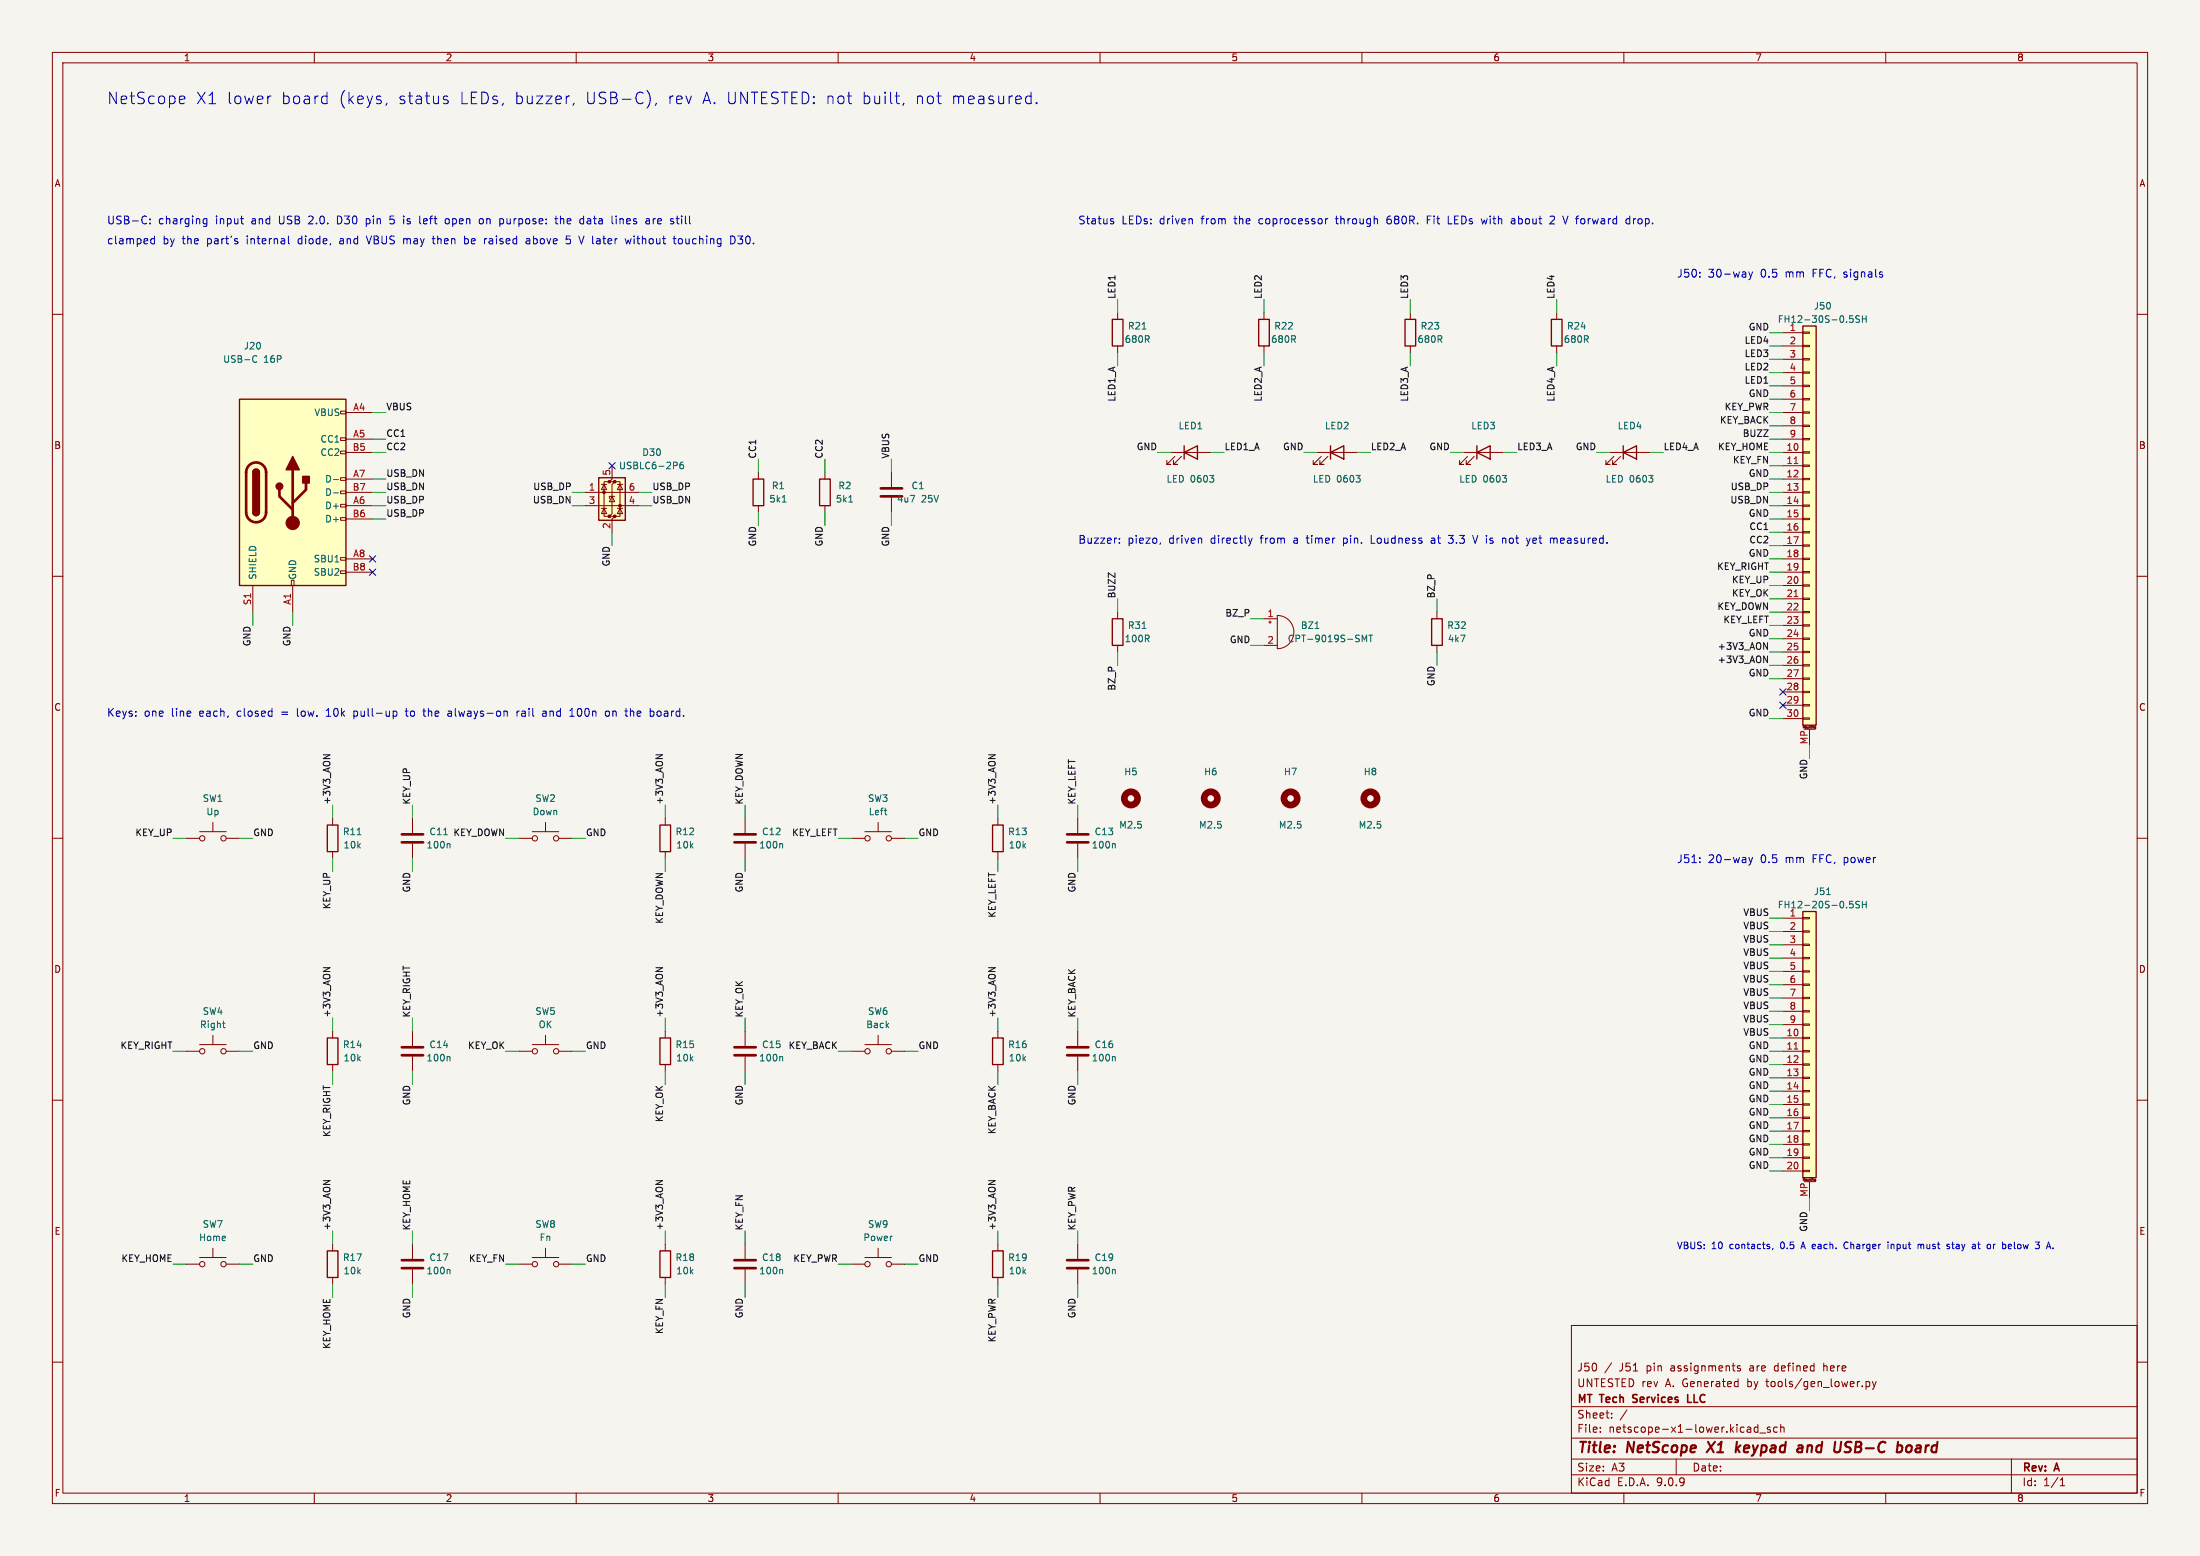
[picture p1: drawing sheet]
<svg xmlns="http://www.w3.org/2000/svg" width="420mm" height="297mm" viewBox="0 0 420 297" stroke-linecap="round" stroke-linejoin="round" font-family="sans-serif">
<path d="M0 0h420v297h-420z" fill="#f5f4ef" stroke="#f5f4ef" stroke-width=".19"/>
<g fill="none" stroke="#840000" stroke-width=".19">
<path d="M10 10h400v277h-400zM12 12h396v273h-396zM60 10v2M110 10v2M160 10v2M210 10v2M260 10v2M310 10v2M360 10v2M10 60h2M408 60h2M10 110h2"/>
<path d="M241.3 118.1h2.5M242.2 118.7h.5M242.4 118.5v.5M243.8 117.5a3.2 3.2 0 0 1 3.2 3.2 3.2 3.2 0 0 1-3.2 3.1zM408 110h2M241.3 123.2h2.5M10 160h2M205.7 156.2v2.8M408 160h2M205.7 161v2.8M10 210h2M408 210h2"/>
<path d="M104.1 238.3v1.7M99.1 241.3h2.5M101.6 240h5.1M106.7 241.3h2.5M300 253h108v32h-108zM10 260h2M300 278.5h108M300 274.5h108M300 268.5h108M305.5 273.2v.2M305.5 272.5v.1M307.7 270.5v.2"/>
<path d="M307.7 269.8v.1M307.7 260.1l-1.3 1.9M310.6 269.1l-1.3 1.9M320 278.5v3M331.7 263.7l.1 .1M331.8 263.2v1.5M331.8 264.6l-.1 .1M332.2 260.8l-.3-.1-.2 .2v.2l.5 .2v.3h-.5M335.6 271.9v1.5M335.6 272.5l-.4-.1-.3 .3 .1 .6h.6M335.9 273.5h1.2M337.9 272.5l-.3-.1-.2 .2v.2l.5 .2v.3h-.5"/>
<path d="M339.3 272.5l-.4-.1-.3 .3 .1 .6h.6M339.9 272.5l.3-.1 .3 .1 .1 .9M339.9 271.9v1.5M348.2 260.2v1.5M348.2 260.8h.1M356.2 263.8l.5-.1 .2 .3-.1 .6h-.6M356.2 263.7v1.5M357.4 263.7l.4 1M357.8 264.7l-.4 .5M358.2 263.7l-.4 1M384 278.5v6.5M408 260h2"/>
<path d="M60 285v2M110 285v2M160 285v2M210 285v2M260 285v2M300 281.5h108M310 285v2M360 285v2M393.3 283.6h.9M393.3 282.5l.4-.4v1.5"/>
<circle cx="102.1" cy="241.3" r=".51"/>
<circle cx="106.2" cy="241.3" r=".51"/>
</g>
<path d="M327.4 275.2l-1.6 2M331.6 275.2l-.3 2M331.6 276.4l.5 .8M332.3 275.9l-.9 .7M343.5 275.9l.6 .1-.1 1.2M344 277.1l-.2 .1M344.1 276.3l-.7 .1M352.1 277.1l.8 .1M352.7 275.2l-.2 .1a.46 .46 0 0 0-.2 .5 .46 .46 0 0 0 .3 .4l.4 .1M364 276.1a.52 .52 0 0 1 .6-.2 .52 .52 0 0 1 .4 .4l-.1 .5a.55 .55 0 0 1-.5 .4 .55 .55 0 0 1-.5-.4z" fill="none" stroke="#840000" stroke-width=".4"/>
<path d="M311.7 267.6l.2 .1M311.8 266.3v.5M322.2 266.2v1.5h.7" fill="none" stroke="#840000" stroke-width=".3"/>
<path d="M251.1 120h.7M260 122.5v-1.3l.5 .9 .4-.9v1.3M261.3 121.2h.7M261.7 121.2v1.3M212.7 161l.2 .2v.7" fill="none" stroke="#006464" stroke-width=".19"/>
<path d="M203.7 159.3h4.1M203.7 160.8h4.1" fill="none" stroke="#840000" stroke-width=".51"/>
<path d="M114.3 91.2h5.1v8.1h-5.1z" fill="#ffffc2"/>
<g fill="#840000" stroke="#840000" stroke-width=".19">
<circle cx="115.3" cy="94" r=".25"/>
<circle cx="116.3" cy="91.9" r=".25"/>
<circle cx="116.3" cy="98.6" r=".25"/>
<circle cx="117.3" cy="91.9" r=".25"/>
<circle cx="117.3" cy="98.6" r=".25"/>
<circle cx="118.4" cy="96.5" r=".25"/>
</g>
<g fill="none" stroke="#840000" stroke-width=".19">
<path d="M111.8 94h10.1M111.8 96.5h10.1M114.8 97h1M114.8 92.5h1M115.3 92.5l.5 1h-1zM115.3 97l.5 1h-1zM116.3 91.9h-1v6.7h1M116.8 88.9v2.5l-.5 .5h1l-.5 .6v5.5l-.5 .6h1l-.5 .5v2.5M116.8 94.7l.5 1.1h-1zM117.3 94.7h-1v.4M117.3 91.9h1.1v6.7h-1.1M117.9 97h1"/>
<path d="M117.9 92.5h1M118.4 92.5l.5 1h-1zM118.4 97l.5 1h-1z"/>
</g>
<path d="M114.3 91.2h5.1v8.1h-5.1z" fill="none" stroke="#840000" stroke-width=".25"/>
<path d="M129.2 88.3l.1 .2-.1 .3M130.4 88.2l-.4 .1a.86 .86 0 0 0 0 1.2l.4-.1 .1-.5-.2-.2-.4 .1-.1 .1" fill="none" stroke="#006464" stroke-width=".19"/>
<path d="M344.2 62.2h2.5v76.2h-2.5z" fill="#ffffc2"/>
<g fill="none" stroke="#840000" stroke-width=".25">
<path d="M212.3 61h2.1v5h-2.1zM240.3 61h2v5h-2zM268.2 61h2.1v5h-2.1zM296.2 61h2v5h-2zM344.2 62.2h2.5v76.2h-2.5zM143.8 91.4h2v5.1h-2zM156.5 91.4h2v5.1h-2zM226.1 86.4l2.5-1.3v2.5zM226.1 85.1v2.5M254 86.4l2.5-1.3v2.5zM254 85.1v2.5M281.9 86.4l2.6-1.3v2.5z"/>
<path d="M281.9 85.1v2.5M309.9 86.4l2.5-1.3v2.5zM309.9 85.1v2.5M212.3 118.1h2.1v5.1h-2.1zM273.3 118.1h2v5.1h-2zM62.5 157.5h2v5.1h-2zM189.5 157.5h2v5.1h-2zM62.5 198.1h2v5.1h-2zM62.5 238.8h2v5h-2zM126 238.8h2v5h-2z"/>
</g>
<g fill="none" stroke="#840000" stroke-width=".19">
<path d="M213.4 59.7v1.3M241.3 59.7v1.3M269.2 59.7v1.3M297.2 59.7v1.3M213.4 66v1.3M241.3 66v1.3M269.2 66v1.3M297.2 66v1.3M340.4 63.5h3.8M340.4 66h3.8M340.4 68.6h3.8M340.4 71.1h3.8"/>
<path d="M340.4 73.7h3.8M340.4 76.2h3.8M340.4 78.7h3.8M344.2 63.4h1.2v.2h-1.2zM344.2 65.9h1.2v.3h-1.2zM344.2 68.5h1.2v.2h-1.2zM344.2 71h1.2v.2h-1.2zM344.2 73.5h1.2v.3h-1.2zM344.2 76.1h1.2v.2h-1.2zM344.2 78.6h1.2v.3h-1.2zM144.8 90.2v1.2M144.8 96.5v1.3"/>
<path d="M157.5 90.2v1.2M157.5 96.5v1.3M170.2 90.2v2.8M170.2 95v2.8M223.5 86.4h7.6M224.3 87.1l-1.5 1.5h.7h-.7v-.7M225.6 87.1l-1.6 1.5h.8h-.8v-.7M251.5 86.4h7.6M252.2 87.1l-1.5 1.5h.8h-.8v-.7M253.5 87.1l-1.5 1.5h.7h-.7v-.7M279.4 86.4h7.6M280.2 87.1l-1.6 1.5h.8h-.8v-.7"/>
<path d="M281.4 87.1l-1.5 1.5h.8h-.8v-.7M307.3 86.4h7.7M308.1 87.1l-1.5 1.5h.7h-.7v-.7M309.4 87.1l-1.6 1.5h.8h-.8v-.7M340.4 81.3h3.8M340.4 83.8h3.8M340.4 86.4h3.8M340.4 88.9h3.8M340.4 91.4h3.8M340.4 94h3.8M340.4 96.5h3.8M340.4 99.1h3.8"/>
<path d="M344.2 81.2h1.2v.2h-1.2zM344.2 83.7h1.2v.2h-1.2zM344.2 86.2h1.2v.3h-1.2zM344.2 88.8h1.2v.2h-1.2zM344.2 91.3h1.2v.3h-1.2zM344.2 93.9h1.2v.2h-1.2zM344.2 96.4h1.2v.2h-1.2zM344.2 98.9h1.2v.3h-1.2zM213.4 116.8v1.3M274.3 116.8v1.3M340.4 101.6h3.8M340.4 104.1h3.8"/>
<path d="M340.4 106.7h3.8M340.4 109.2h3.8M340.4 111.8h3.8M340.4 114.3h3.8M340.4 116.8h3.8M340.4 119.4h3.8M344.2 101.5h1.2v.2h-1.2zM344.2 104h1.2v.3h-1.2zM344.2 106.6h1.2v.2h-1.2zM344.2 109.1h1.2v.2h-1.2zM344.2 111.6h1.2v.3h-1.2zM344.2 114.2h1.2v.2h-1.2z"/>
<path d="M344.2 116.7h1.2v.3h-1.2zM344.2 119.3h1.2v.2h-1.2zM213.4 123.2v1.3M274.3 123.2v1.3M340.4 121.9h3.8M340.4 124.5h3.8M340.4 127h3.8M340.4 129.5h3.8M340.4 132.1h3.8M340.4 134.6h3.8M340.4 137.2h3.8M344.2 121.8h1.2v.2h-1.2z"/>
<path d="M344.2 124.3h1.2v.3h-1.2zM344.2 126.9h1.2v.2h-1.2zM344.2 129.4h1.2v.3h-1.2zM344.2 132h1.2v.2h-1.2zM344.2 134.5h1.2v.2h-1.2zM344.2 137h1.2v.3h-1.2zM344.4 139.2h2.1M345.4 139.2v3M346.4 138.9h.1M346.4 138.8v.1M346.5 138.8l.1-.1v.4M346.5 139.1h.1"/>
<path d="M346.5 138.9l.1 .1M346.5 138.8h-.1M346.6 139.1h.1M38.1 158.8h5.1M40.6 157v1.8M63.5 156.2v1.3M78.7 156.2v2.8M101.6 158.8h5.1M104.1 157v1.8M165.1 158.8h5.1M167.6 157v1.8M190.5 156.2v1.3"/>
<path d="M35.6 160h2.5M43.2 160h2.5M63.5 162.6v1.2M78.7 161v2.8M99.1 160h2.5M106.7 160h2.5M162.6 160h2.5M170.2 160h2.5M190.5 162.6v1.2M38.1 199.4h5.1M40.6 197.6v1.8M63.5 196.9v1.2"/>
<path d="M78.7 196.9v2.7M101.6 199.4h5.1M104.1 197.6v1.8M165.1 199.4h5.1M167.6 197.6v1.8M205.7 196.9v2.7M35.6 200.7h2.5M43.2 200.7h2.5M63.5 203.2v1.3M78.7 201.7v2.8M99.1 200.7h2.5M106.7 200.7h2.5"/>
<path d="M162.6 200.7h2.5M170.2 200.7h2.5M205.7 201.7v2.8M40.6 238.3v1.7M63.5 237.5v1.3M78.7 237.5v2.8M127 237.5v1.3M142.2 237.5v2.8M205.7 237.5v2.8M35.6 241.3h2.5M38.1 240h5.1M43.2 241.3h2.5"/>
<path d="M63.5 243.8v1.3M78.7 242.3v2.8M127 243.8v1.3M142.2 242.3v2.8M205.7 242.3v2.8"/>
<circle cx="38.6" cy="160" r=".51"/>
<circle cx="42.7" cy="160" r=".51"/>
<circle cx="102.1" cy="160" r=".51"/>
<circle cx="106.2" cy="160" r=".51"/>
<circle cx="165.6" cy="160" r=".51"/>
<circle cx="169.7" cy="160" r=".51"/>
<circle cx="38.6" cy="200.7" r=".51"/>
<circle cx="42.7" cy="200.7" r=".51"/>
<circle cx="102.1" cy="200.7" r=".51"/>
<circle cx="106.2" cy="200.7" r=".51"/>
<circle cx="165.6" cy="200.7" r=".51"/>
<circle cx="169.7" cy="200.7" r=".51"/>
<circle cx="38.6" cy="241.3" r=".51"/>
<circle cx="42.7" cy="241.3" r=".51"/>
</g>
<path d="M342.5 88.5h.7M342.5 113.9h.7" fill="none" stroke="#a90000" stroke-width=".19"/>
<g fill="none" stroke="#006464" stroke-width=".19">
<path d="M218 62.8h.8M353.1 60.3h.6M353.2 60.8h.3l.3 .2-.1 .4-.5 .1M355 60.3h-.5l-.2 .1v.4l.6 .2 .1 .3-.2 .2h-.5M355.5 60.3v1.2M355.5 60.9h.8M356.3 60.3v1.2M149.3 95.8h.8M162 95.8h.8M230.9 90.7h.8l-.4 .5M231.7 91.4v.5M258.9 90.7h.8l-.5 .5"/>
<path d="M259.6 91.4v.5M286.8 90.7h.8l-.4 .5M287.5 91.4v.5M314.7 90.7h.8l-.4 .5M315.5 91.4v.5M218 120h.8M68.2 159.3h.7M84.7 159.3h.7M168.8 154.7h.5M169.2 155.5h.1M85.7 161l.2 .2v.7M42.5 195.3h.5"/>
<path d="M42.7 196.1l.3 .1M85.7 201.7l.2 .1v.7M212.7 201.7l.2 .1v.7M85.7 242.3l.2 .2v.6M149.2 242.3l.2 .2v.6M212.7 242.3l.2 .2v.6"/>
</g>
<g fill="none" stroke="#840000" stroke-width=".51">
<path d="M168.1 93.2h4.1M168.1 94.7h4.1M76.7 159.3h4.1M76.7 160.8h4.1M76.7 199.9h4.1M203.7 199.9h4.1M76.7 201.4h4.1M203.7 201.4h4.1M76.7 240.5h4.1M76.7 242.1h4.1M140.2 240.5h4.1M140.2 242.1h4.1"/>
<path d="M203.7 240.5h4.1M203.7 242.1h4.1"/>
</g>
<g fill="none" stroke="#840000" stroke-width="1.3">
<circle cx="215.9" cy="152.4" r="1.27"/>
<circle cx="231.1" cy="152.4" r="1.27"/>
</g>
<path d="M45.7 76.2h20.3v35.6h-20.3z" fill="#ffffc2"/>
<g fill="none" stroke="#840000" stroke-width=".19">
<path d="M65 78.5h1v.5h-1zM66 78.7h5.1M65 83.6h1v.5h-1zM65 86.1h1v.5h-1zM65 91.2h1v.5h-1zM65 93.7h1v.5h-1zM65 96.3h1v.5h-1zM65 98.8h1v.5h-1zM66 83.8h5.1M66 86.4h5.1M66 91.4h5.1M66 94h5.1"/>
<path d="M66 96.5h5.1M66 99.1h5.1M48.3 111.8v5M55.6 110.7h.5v1.1h-.5zM55.9 111.8v5M65 106.4h1v.5h-1zM65 109h1v.5h-1zM66 106.7h5.1M66 109.2h5.1M142.2 156.2v2.8M142.2 161v2.8"/>
</g>
<path d="M45.7 76.2h20.3v35.6h-20.3zM48.3 90.2a.64 .64 0 0 1 .6-.7 .64 .64 0 0 1 .6 .7M48.3 97.8a.64 .64 0 0 0 .6 .6 .64 .64 0 0 0 .6-.6" fill="none" stroke="#840000" stroke-width=".25"/>
<path d="M47.5 88.8a1.9 1.9 0 0 1 2.1-.4 1.9 1.9 0 0 1 1.2 1.8v7.6a1.91 1.91 0 0 1-1.9 1.9 1.91 1.91 0 0 1-1.9-1.9v-7.8l.2-.6zM53.3 93.5v1.2l2.6 2.6M55.9 89.7v10.1M58.4 92.2v1.3l-2.5 2.5M140.2 159.3h4.1M140.2 160.8h4.1" fill="none" stroke="#840000" stroke-width=".51"/>
<g fill="#840000" stroke="#840000" stroke-width=".25">
<path d="M48.3 90.2h1.2v7.6h-1.2z"/>
<path d="M48.4 89.7a.64 .64 0 0 1 .7-.1 .64 .64 0 0 1 .4 .6h-1.2z"/>
<path d="M48.3 97.8h1.2a.64 .64 0 0 1-.6 .6 .64 .64 0 0 1-.6-.6z"/>
<path d="M55.9 87.1l1.2 2.6h-2.5z"/>
<path d="M57.8 90.9h1.3v1.3h-1.3z"/>
<circle cx="53.3" cy="92.8" r=".63"/>
</g>
<circle cx="55.9" cy="99.8" r="1.27" fill="#840000" stroke="#840000" stroke-width=".19"/>
<path d="M48.5 68h.5M49 69l-.5 .1M63.7 91.5h.9M63.7 94.1h.9M149.2 161l.2 .2v.7" fill="none" stroke="#006464" stroke-width=".19"/>
<g fill="none" stroke="#840000" stroke-width="1.3">
<circle cx="246.4" cy="152.4" r="1.27"/>
<circle cx="261.6" cy="152.4" r="1.27"/>
</g>
<path d="M344.2 174h2.5v50.8h-2.5z" fill="#ffffc2"/>
<path d="M126 157.5h2v5.1h-2zM344.2 174h2.5v50.8h-2.5zM126 198.1h2v5.1h-2zM189.5 198.1h2v5.1h-2zM189.5 238.8h2v5h-2z" fill="none" stroke="#840000" stroke-width=".25"/>
<g fill="none" stroke="#840000" stroke-width=".19">
<path d="M127 156.2v1.3M127 162.6v1.2M340.4 175.3h3.8M340.4 177.8h3.8M344.2 175.1h1.2v.3h-1.2zM344.2 177.7h1.2v.2h-1.2zM127 196.9v1.2M142.2 196.9v2.7M190.5 196.9v1.2M340.4 180.3h3.8M340.4 182.9h3.8M340.4 185.4h3.8"/>
<path d="M340.4 188h3.8M340.4 190.5h3.8M340.4 193h3.8M340.4 195.6h3.8M340.4 198.1h3.8M344.2 180.2h1.2v.3h-1.2zM344.2 182.8h1.2v.2h-1.2zM344.2 185.3h1.2v.2h-1.2zM344.2 187.8h1.2v.3h-1.2zM344.2 190.4h1.2v.2h-1.2zM344.2 192.9h1.2v.3h-1.2zM344.2 195.5h1.2v.2h-1.2z"/>
<path d="M344.2 198h1.2v.2h-1.2zM127 203.2v1.3M142.2 201.7v2.8M190.5 203.2v1.3M340.4 200.7h3.8M340.4 203.2h3.8M340.4 205.7h3.8M340.4 208.3h3.8M340.4 210.8h3.8M340.4 213.4h3.8M340.4 215.9h3.8M340.4 218.4h3.8"/>
<path d="M344.2 200.5h1.2v.3h-1.2zM344.2 203.1h1.2v.2h-1.2zM344.2 205.6h1.2v.3h-1.2zM344.2 208.2h1.2v.2h-1.2zM344.2 210.7h1.2v.2h-1.2zM344.2 213.2h1.2v.3h-1.2zM344.2 215.8h1.2v.2h-1.2zM344.2 218.3h1.2v.3h-1.2zM167.6 238.3v1.7M190.5 237.5v1.3M340.4 221h3.8M340.4 223.5h3.8"/>
<path d="M344.2 220.9h1.2v.2h-1.2zM344.2 223.4h1.2v.2h-1.2zM344.4 225.6h2.1M345.4 225.6v3M346.6 225.1v.3l-.1 .1M346.6 225.1l-.2 .1 .1 .1h.1M162.6 241.3h2.5M165.1 240h5.1M170.2 241.3h2.5M190.5 243.8v1.3"/>
<circle cx="165.6" cy="241.3" r=".51"/>
<circle cx="169.7" cy="241.3" r=".51"/>
</g>
<path d="M342.5 200.2h.7" fill="none" stroke="#a90000" stroke-width=".19"/>
<path d="M348.7 170.8h.7M353.1 172h.6M353.2 172.5h.3l.3 .3-.1 .4-.5 .1M355 172.1l-.5-.1-.2 .2v.3l.6 .3 .1 .3-.2 .2-.5-.1M355.5 172v1.3M355.5 172.6h.8M356.3 172v1.3M149.2 201.7l.2 .1v.7" fill="none" stroke="#006464" stroke-width=".19"/>
<path d="M140.2 199.9h4.1M140.2 201.4h4.1" fill="none" stroke="#840000" stroke-width=".51"/>
<path d="M336.7 122.7l.7 1.2v-1.2M336.7 125.2l.7 1.3v-1.3M61.7 144.1h1.3l-1.3 .7M125.2 144.1h1.3l-1.3 .7M188.7 144.1h1.3l-1.3 .7M61.7 184.7h1.3l-1.3 .7M125.2 184.7h1.3l-1.3 .7M188.7 184.7h1.3l-1.3 .7M61.7 225.4h1.3l-1.3 .7M125.2 225.4h1.3l-1.3 .7M188.7 225.4h1.3l-1.3 .7" fill="none" stroke="#0f0f0f" stroke-width=".19"/>
<g fill="none" stroke="#009600" stroke-width=".19">
<path d="M213.4 57.2v2.5M241.3 57.2v2.5M269.2 57.2v2.5M297.2 57.2v2.5M71.1 78.7h2.6M213.4 67.3v2.6M241.3 67.3v2.6M269.2 67.3v2.6M297.2 67.3v2.6M337.8 78.7h2.6M337.8 66h2.6M337.8 63.5h2.6"/>
<path d="M337.8 73.7h2.6M337.8 68.6h2.6M337.8 71.1h2.6M337.8 76.2h2.6M71.1 99.1h2.6M71.1 91.4h2.6M71.1 94h2.6M71.1 96.5h2.6M71.1 86.4h2.6M71.1 83.8h2.6M109.2 94h2.6M109.2 96.5h2.6"/>
<path d="M121.9 94h2.6M121.9 96.5h2.6M144.8 87.6v2.6M144.8 97.8v2.5M157.5 87.6v2.6M157.5 97.8v2.5M170.2 87.6v2.6M170.2 97.8v2.5M221 86.4h2.5M231.1 86.4h2.6M248.9 86.4h2.6M259.1 86.4h2.5"/>
<path d="M276.9 86.4h2.5M287 86.4h2.6M304.8 86.4h2.5M315 86.4h2.5M337.8 88.9h2.6M337.8 99.1h2.6M337.8 91.4h2.6M337.8 94h2.6M337.8 96.5h2.6M337.8 86.4h2.6M337.8 83.8h2.6M337.8 81.3h2.6"/>
<path d="M48.3 116.8v2.6M55.9 116.8v2.6M116.8 101.6v2.5M213.4 114.3v2.5M238.8 118.1h2.5M274.3 114.3v2.5M337.8 101.6h2.6M337.8 111.8h2.6M337.8 104.1h2.6M337.8 106.7h2.6M337.8 109.2h2.6M337.8 114.3h2.6"/>
<path d="M337.8 116.8h2.6M337.8 119.4h2.6M213.4 124.5v2.5M238.8 123.2h2.5M274.3 124.5v2.5M337.8 129.5h2.6M337.8 137.2h2.6M337.8 121.9h2.6M337.8 124.5h2.6M337.8 127h2.6M63.5 153.7v2.5M78.7 153.7v2.5"/>
<path d="M127 153.7v2.5M142.2 153.7v2.5M190.5 153.7v2.5M205.7 153.7v2.5M345.4 142.2v2.6M33 160h2.6M45.7 160h2.6M63.5 163.8v2.6M78.7 163.8v2.6M96.5 160h2.6M109.2 160h2.6M127 163.8v2.6"/>
<path d="M142.2 163.8v2.6M160 160h2.6M172.7 160h2.6M190.5 163.8v2.6M205.7 163.8v2.6M337.8 175.3h2.6M337.8 177.8h2.6M63.5 194.3v2.6M78.7 194.3v2.6M127 194.3v2.6M142.2 194.3v2.6M190.5 194.3v2.6"/>
<path d="M205.7 194.3v2.6M337.8 190.5h2.6M337.8 180.3h2.6M337.8 182.9h2.6M337.8 185.4h2.6M337.8 188h2.6M337.8 198.1h2.6M337.8 195.6h2.6M337.8 193h2.6M33 200.7h2.6M45.7 200.7h2.6M63.5 204.5v2.5"/>
<path d="M78.7 204.5v2.5M96.5 200.7h2.6M109.2 200.7h2.6M127 204.5v2.5M142.2 204.5v2.5M160 200.7h2.6M172.7 200.7h2.6M190.5 204.5v2.5M205.7 204.5v2.5M337.8 210.8h2.6M337.8 208.3h2.6M337.8 205.7h2.6"/>
<path d="M337.8 218.4h2.6M337.8 213.4h2.6M337.8 215.9h2.6M337.8 203.2h2.6M337.8 200.7h2.6M63.5 234.9v2.6M78.7 234.9v2.6M127 234.9v2.6M142.2 234.9v2.6M190.5 234.9v2.6M205.7 234.9v2.6M337.8 221h2.6"/>
<path d="M337.8 223.5h2.6M345.4 228.6v2.5M33 241.3h2.6M45.7 241.3h2.6M63.5 245.1v2.5M78.7 245.1v2.5M96.5 241.3h2.6M109.2 241.3h2.6M127 245.1v2.5M142.2 245.1v2.5M160 241.3h2.6M172.7 241.3h2.6"/>
<path d="M190.5 245.1v2.5M205.7 245.1v2.5"/>
</g>
<path d="M116.2 88.3l1.2 1.2M117.4 88.3l-1.2 1.2M70.5 106.1l1.2 1.2M70.5 108.6l1.2 1.2M71.7 106.1l-1.2 1.2M71.7 108.6l-1.2 1.2M339.8 134l1.2 1.2M339.8 131.5l1.2 1.2M341 134l-1.2 1.2M341 131.5l-1.2 1.2" fill="none" stroke="#000084" stroke-width=".19"/>
<g fill="none" stroke="#0000c2" stroke-width=".19">
<path d="M34.6 18.3l.6 .1 .1 .4-1.1 .3M35.2 19.7l-.6 .1M51.5 18.3h.2M62.2 18.3l.2 .1M62.4 17.6v2.2M62.4 19.7l-.2 .1M73.8 19.7l-.2 .4M85 19.1l.5 .1 .1 .3-.3 .3h-.5M85 18.3l.5 .1M109.6 19.7l-.2 .4M123.8 17.7l.1 .2a2.62 2.62 0 0 1-.1 2.3M125.3 19.7l-.2 .4"/>
<path d="M172.5 19.7l-.2 .4M197.9 19.6l.1 .1-.1 .1M197.9 19.6l-.1 .1 .1 .1M197.9 19.6v.2M27.9 41.3l.1 .1M28 42.6l-.1 .1M28.6 41.8v.2M28.6 42.6v.1M28.8 46.3l.3 .2h.4M29.5 45v1.5M29.5 45.6l-.4-.1-.3 .3M38.8 42.5l.3 .2h.4"/>
<path d="M39.5 41.8l-.4-.1-.3 .3M39.5 41.7v1.3l-.3 .2h-.4M45.2 46l.2 .3-.2 .2M45.2 45.5l.1 .1M45.9 41.7h.6M46.3 42.7h.2M55.1 45v1.3l.2 .2M69.9 45l.5 1.5M69.9 41.7v1.5M69.9 42.7h.2M70.1 41.7l-.2 .1M74.4 42.6l.2 .1"/>
<path d="M75.2 41.2h-.7l-.1 .8 .2-.2M77.1 41.2v.2M80.1 42.5l.2 .2M82.5 45.5h.6M82.7 45v1.3l.4 .2M85.7 41.9l-.4-.2-.3 .3 .1 .7h.4l.2-.1M88.7 46.5h.6M88.7 45.6h.6M88.7 45v1.5M91.6 41.9l.4-.2 .3 .3-.2 .7h-.3l-.2-.1M92.8 45.5h.1M95.8 41.7l.3 .3v.5l-.3 .2"/>
<path d="M100.5 45.6h.6v.9M101.1 45.9l-.5 .1a.29 .29 0 0 0-.2 .3 .29 .29 0 0 0 .2 .2h.5M105.9 41.7h.6M106.1 41.2v1.3l.4 .2M107 41.2v1.5M107.2 41.7l-.2 .2M108.1 45.7l.5-.1 .3 .3-.1 .6h-.7M108.1 45h.7M117.6 41.2v.2M117.6 41.7v1M120.5 45.5l-.3 1-.3-.7-.3 .7M123.8 41.7l.2 .3v.7"/>
<path d="M124 42.7h-.2M124 42.1l-.2 .1M124.7 41.7v1M125 41.7l-.3 .3M128.5 45.5h.6M128.8 46.5h.3M129.1 41.7h.5M129.3 41.2v1.3l.3 .2M130.3 45.8l-.3-.3-.4 .1-.1 .2 .1 .7h.4l.3-.2M139.5 45a.76 .76 0 0 1 .9 .8 .76 .76 0 0 1-.9 .7zM140.8 46.4l.7 .1M140.8 45h1l-.5 .6h.2"/>
<path d="M212.2 42.2l.4 .1v.2l-.2 .2h-.3M212.2 41.7l.4 .1M253.1 41.7v1M253.5 41.7l-.3 .1-.1 .2M264.8 41.6v1M264.8 42v.1M272.5 42h.5M273.2 41.2h-.7v1.5M276.5 41.2v1.5h.7M283.3 42l-.2 .7M288.6 41.8l.4-.1 .2 .3M289.2 42.1l-.5 .1a.29 .29 0 0 0-.2 .3 .29 .29 0 0 0 .2 .2h.5"/>
<path d="M295.9 41.4l.6-.2 .3 .3M296.8 41.7l-1 1h1M299.3 41.2l-.5 1.5M311.1 41.8l-.4-.1-.3 .3 .2 .7h.5M311.1 41.2v1.5M324.5 52.8v.1M324.5 52v.1M333.9 51.9l.3 1M334.2 52.9l-.3 .5M334.6 51.9l-.4 1M213.7 103.6v.1M213.7 102.8v.1"/>
<path d="M221.6 103.6l-.2 .3M238.3 102.7l.4 1M238.7 103.7l-.1 .4M239.1 102.7l-.4 1M256.5 102.7v1.5M256.5 103.6l.1 .1M256.6 102.7l-.1 .1M261.8 102.2v1.5h.7M273.7 102.7l-.4 .1M273.8 103.1h-.4a.29 .29 0 0 0-.2 .3 .29 .29 0 0 0 .2 .3h.4M276.5 102.2h.9l-.5 .6h.2M276.6 103.6l.5 .1"/>
<path d="M281.1 102.2l.5 1.5 .5-1.5M287.3 102.7l.2 .2v.8M292.1 102.7l-.3 1M296.7 102.8h.5l.1 .9M62.3 136.7h.8M62.6 135.4l-.3 .2M67.6 136.6l.4 .1M67.6 135.7v1.5M68 135.7l-.4 .1M75.2 135.7l.4 .1 .2 .2-.1 .6-.5 .1M77.3 135.7h.6M77.6 135.2v1.3l.3 .2"/>
<path d="M80.7 135.7h.6M80.9 136.5l.4 .2M85.6 136.6h.6M85.6 135.8l.4-.1 .2 .2M86.2 136.1l-.6 .1M96.8 135.8v.9M98.7 135.7v1M99.1 135.7l-.3 .1-.1 .2M99.6 136.2v.4M103.6 135.8h.6l.1 .9M104.3 136.1h-.5a.29 .29 0 0 0-.2 .3 .29 .29 0 0 0 .2 .3l.5-.1M108.8 136.7h.8"/>
<path d="M115.7 135.8l.4-.1 .2 .3v.6l-.2 .1-.4-.1M120.4 135.8h.5M125.9 135.7l-.3 .1-.2 .2 .1 .6 .4 .1M324.5 164.5v.2M324.5 163.7v.2M333.9 163.7l.3 1M334.2 164.7l-.3 .5M334.6 163.7l-.4 1M337.8 238v.3M338.5 238.3l-.2 .2M352.4 237.1a.68 .68 0 0 0-.4 .6 .68 .68 0 0 0 .4 .6M360.4 237.1v.1"/>
<path d="M360.4 237.5v.8M366.2 237.5v.8M366.2 237.6l.3-.1 .2 .2M366.7 237.7v.6M366.9 237.5l-.2 .2M371.7 237.6h.4M371.7 237.9l.5 .2-.1 .2h-.3M372.6 237.5h.5M376.9 237.5l.2 .2v.6M377.1 238.3h-.1M377.1 237.8l-.1 .1M377.5 237.5h.5"/>
<path d="M380.6 237.5v.8M380.8 237.5l-.2 .2M383.4 238.2l.2 .1h.3M383.9 237.6l-.3-.1-.2 .2M384 237.8l-.6 .1"/>
</g>
<g font-size="3.1" fill="#0000c2">
<text x="20.3" y="20.1">NetScope</text>
<text x="37.3" y="20.1">X1 lower</text>
<text x="53.6" y="20.1">board</text>
<text x="64.6" y="20.1">(keys,</text>
<text x="75.9" y="20.1">status</text>
<text x="87.7" y="20.1">LEDs,</text>
<text x="98.2" y="20.1">buzzer,</text>
<text x="111.7" y="20.1">USB-C),</text>
<text x="127.4" y="20.1">rev</text>
<text x="134.1" y="20.1">A. UNTESTED: not</text>
<text x="164.6" y="20.1">built,</text>
<text x="174.8" y="20.1">not</text>
<text x="181.7" y="20.1">measured.</text>
</g>
<g font-size="2.8" fill="#840000">
<text x="301" y="277.9">Title:</text>
<text x="310.6" y="277.9">NetScope</text>
<text x="326.9" y="277.9">X1</text>
<text x="333" y="277.9">keypad</text>
<text x="345.6" y="277.9">and</text>
<text x="353.4" y="277.9">USB-C</text>
<text x="366.2" y="277.9">board</text>
</g>
<g font-size="2.1" fill="#0000c2">
<text x="20.3" y="46.7">clamped</text>
<text x="20.3" y="42.9">USB-C:</text>
<text x="30.2" y="42.9">charging</text>
<text x="31" y="46.7">by</text>
<text x="34.8" y="46.7">the</text>
<text x="39.6" y="46.7">part's</text>
<text x="41.2" y="42.9">input</text>
<text x="47.4" y="46.7">internal</text>
<text x="48.1" y="42.9">and</text>
<text x="53.5" y="42.9">USB</text>
<text x="57.3" y="46.7">diode,</text>
<text x="59.3" y="42.9">2.0.</text>
<text x="64.9" y="42.9">D30</text>
<text x="65.4" y="46.7">and</text>
<text x="70.6" y="42.9">pin</text>
<text x="70.8" y="46.7">VBUS may</text>
<text x="75.3" y="42.9">5</text>
<text x="78" y="42.9">is</text>
<text x="81.2" y="42.9">left</text>
<text x="83.7" y="46.7">then</text>
<text x="86.3" y="42.9">open</text>
<text x="89.8" y="46.7">be</text>
<text x="93" y="42.9">on</text>
<text x="93.8" y="46.7">raised</text>
<text x="97" y="42.9">purpose:</text>
<text x="101.9" y="46.7">above</text>
<text x="107.9" y="42.9">the</text>
<text x="109.7" y="46.7">5</text>
<text x="112.4" y="46.7">V later</text>
<text x="112.7" y="42.9">data</text>
<text x="118.9" y="42.9">lines</text>
<text x="121.5" y="46.7">without</text>
<text x="125.6" y="42.9">are</text>
<text x="130.4" y="42.9">still</text>
<text x="130.9" y="46.7">touching</text>
<text x="141.9" y="46.7">D30.</text>
<text x="205.7" y="42.9">Status</text>
<text x="214.1" y="42.9">LEDs:</text>
<text x="221.4" y="42.9">driven</text>
<text x="229.5" y="42.9">from</text>
<text x="235.9" y="42.9">the</text>
<text x="240.7" y="42.9">coprocessor</text>
<text x="255.6" y="42.9">through</text>
<text x="265.5" y="42.9">680R.</text>
<text x="273.3" y="42.9">Fit</text>
<text x="277.4" y="42.9">LEDs</text>
<text x="284" y="42.9">with</text>
<text x="289.8" y="42.9">about</text>
<text x="297.4" y="42.9">2</text>
<text x="300.1" y="42.9">V forward</text>
<text x="312.4" y="42.9">drop.</text>
<text x="320" y="53.1">J50:</text>
<text x="326.1" y="53.1">30-way</text>
<text x="336.1" y="53.1">0.5</text>
<text x="341" y="53.1">mm</text>
<text x="346.3" y="53.1">FFC, signals</text>
<text x="205.7" y="103.9">Buzzer:</text>
<text x="215.3" y="103.9">piezo,</text>
<text x="223.2" y="103.9">driven</text>
<text x="231.3" y="103.9">directly</text>
<text x="240.9" y="103.9">from</text>
<text x="247.4" y="103.9">a</text>
<text x="250" y="103.9">timer</text>
<text x="257.1" y="103.9">pin.</text>
<text x="262.6" y="103.9">Loudness</text>
<text x="274.2" y="103.9">at</text>
<text x="277.7" y="103.9">3.3</text>
<text x="282.6" y="103.9">V is</text>
<text x="288.4" y="103.9">not</text>
<text x="293.3" y="103.9">yet</text>
<text x="297.9" y="103.9">measured.</text>
<text x="20.3" y="136.9">Keys:</text>
<text x="27.5" y="136.9">one</text>
<text x="32.8" y="136.9">line</text>
<text x="38.2" y="136.9">each,</text>
<text x="45.5" y="136.9">closed</text>
<text x="54.1" y="136.9">=</text>
<text x="57.3" y="136.9">low.</text>
<text x="63" y="136.9">10k</text>
<text x="68.4" y="136.9">pull-up</text>
<text x="78.5" y="136.9">to</text>
<text x="82" y="136.9">the</text>
<text x="86.8" y="136.9">always-on</text>
<text x="100.1" y="136.9">rail</text>
<text x="105.2" y="136.9">and</text>
<text x="110.6" y="136.9">100n</text>
<text x="117.5" y="136.9">on</text>
<text x="121.5" y="136.9">the</text>
<text x="126.3" y="136.9">board.</text>
<text x="320" y="164.9">J51:</text>
<text x="326.1" y="164.9">20-way</text>
<text x="336.1" y="164.9">0.5</text>
<text x="341" y="164.9">mm</text>
<text x="346.3" y="164.9">FFC, power</text>
</g>
<g font-size="2.1" fill="#840000">
<text x="301" y="262">J50</text>
<text x="309.2" y="262">J51</text>
<text x="314.5" y="262">pin</text>
<text x="319.2" y="262">assignments</text>
<text x="334.4" y="262">are</text>
<text x="339.3" y="262">defined</text>
<text x="348.8" y="262">here</text>
<text x="301" y="268.2">MT</text>
<text x="301" y="265">UNTESTED rev</text>
<text x="305.6" y="268.2">Tech</text>
<text x="312.4" y="268.2">Services</text>
<text x="318" y="265">A. Generated</text>
<text x="323.4" y="268.2">LLC</text>
<text x="333.8" y="265">by</text>
<text x="337.6" y="265">tools/gen_lower.py</text>
<text x="301" y="273.7">File:</text>
<text x="301" y="271">Sheet:</text>
<text x="307.1" y="273.7">netscope-x1-lower.kicad_sch</text>
<text x="301" y="281.1">Size:</text>
<text x="307.6" y="281.1">A3</text>
<text x="323" y="281.1">Date:</text>
<text x="386" y="281.3">Rev:</text>
<text x="392.4" y="281.3">A</text>
<text x="301" y="283.9">KiCad</text>
<text x="308.7" y="283.9">E.D.A.</text>
<text x="316.3" y="283.9">9.0.9</text>
<text x="386" y="283.9">Id:</text>
<text x="390.1" y="283.9">1/1</text>
</g>
<g font-size="1.8" fill="#840000">
<text x="35" y="11.9">1</text>
<text x="85" y="11.9">2</text>
<text x="135" y="11.9">3</text>
<text x="185" y="11.9">4</text>
<text x="235" y="11.9">5</text>
<text x="285" y="11.9">6</text>
<text x="335" y="11.9">7</text>
<text x="385" y="11.9">8</text>
<text x="10.3" y="35.9">A</text>
<text x="408.3" y="35.9">A</text>
<text x="10.3" y="85.9">B</text>
<text x="408.2" y="85.9">B</text>
<text x="10.3" y="135.9">C</text>
<text x="408.2" y="135.9">C</text>
<text x="10.3" y="185.9">D</text>
<text x="408.2" y="185.9">D</text>
<text x="10.3" y="235.9">E</text>
<text x="408.3" y="235.9">E</text>
<text x="10.3" y="285.9">F</text>
<text x="35" y="286.9">1</text>
<text x="85" y="286.9">2</text>
<text x="135" y="286.9">3</text>
<text x="185" y="286.9">4</text>
<text x="235" y="286.9">5</text>
<text x="285" y="286.9">6</text>
<text x="335" y="286.9">7</text>
<text x="385" y="286.9">8</text>
<text x="408.3" y="285.9">F</text>
</g>
<g font-size="1.8" fill="#0f0f0f">
<text x="213" y="57.2" transform="rotate(-90 213 57.2)">LED1</text>
<text x="241" y="57.2" transform="rotate(-90 241 57.2)">LED2</text>
<text x="268.9" y="57.2" transform="rotate(-90 268.9 57.2)">LED3</text>
<text x="296.8" y="57.2" transform="rotate(-90 296.8 57.2)">LED4</text>
<text x="333" y="65.7">LED4</text>
<text x="333.7" y="63.2">GND</text>
<text x="333" y="68.2">LED3</text>
<text x="333" y="70.8">LED2</text>
<text x="213" y="76.8" transform="rotate(-90 213 76.8)">LED1_A</text>
<text x="241" y="76.8" transform="rotate(-90 241 76.8)">LED2_A</text>
<text x="268.9" y="76.8" transform="rotate(-90 268.9 76.8)">LED3_A</text>
<text x="296.8" y="76.8" transform="rotate(-90 296.8 76.8)">LED4_A</text>
<text x="333" y="73.3">LED1</text>
<text x="333.7" y="75.9">GND</text>
<text x="73.7" y="83.5">CC1</text>
<text x="73.7" y="78.4">VBUS</text>
<text x="328.2" y="80.9">KEY_BACK</text>
<text x="329.2" y="78.4">KEY_PWR</text>
<text x="332.6" y="83.5">BUZZ</text>
<text x="73.7" y="86">CC2</text>
<text x="144.4" y="87.6" transform="rotate(-90 144.4 87.6)">CC1</text>
<text x="157.1" y="87.6" transform="rotate(-90 157.1 87.6)">CC2</text>
<text x="169.8" y="87.6" transform="rotate(-90 169.8 87.6)">VBUS</text>
<text x="216.9" y="86">GND</text>
<text x="233.7" y="86">LED1_A</text>
<text x="244.8" y="86">GND</text>
<text x="261.6" y="86">LED2_A</text>
<text x="272.8" y="86">GND</text>
<text x="289.6" y="86">LED3_A</text>
<text x="300.7" y="86">GND</text>
<text x="317.5" y="86">LED4_A</text>
<text x="327.9" y="86">KEY_HOME</text>
<text x="330.7" y="88.6">KEY_FN</text>
<text x="73.7" y="93.6">USB_DN</text>
<text x="73.7" y="91.1">USB_DN</text>
<text x="101.7" y="93.6">USB_DP</text>
<text x="124.5" y="93.6">USB_DP</text>
<text x="330.3" y="93.6">USB_DP</text>
<text x="333.7" y="91.1">GND</text>
<text x="73.7" y="98.7">USB_DP</text>
<text x="73.7" y="96.2">USB_DP</text>
<text x="101.6" y="96.2">USB_DN</text>
<text x="124.5" y="96.2">USB_DN</text>
<text x="330.2" y="96.2">USB_DN</text>
<text x="333.7" y="98.7">GND</text>
<text x="333.9" y="101.3">CC1</text>
<text x="144.4" y="104.4" transform="rotate(-90 144.4 104.4)">GND</text>
<text x="157.1" y="104.4" transform="rotate(-90 157.1 104.4)">GND</text>
<text x="169.8" y="104.4" transform="rotate(-90 169.8 104.4)">GND</text>
<text x="333.7" y="106.3">GND</text>
<text x="333.9" y="103.8">CC2</text>
<text x="116.5" y="108.2" transform="rotate(-90 116.5 108.2)">GND</text>
<text x="327.7" y="108.9">KEY_RIGHT</text>
<text x="330.5" y="111.4">KEY_UP</text>
<text x="330.5" y="114">KEY_OK</text>
<text x="213" y="114.3" transform="rotate(-90 213 114.3)">BUZZ</text>
<text x="233.8" y="117.8">BZ_P</text>
<text x="274" y="114.3" transform="rotate(-90 274 114.3)">BZ_P</text>
<text x="327.8" y="116.5">KEY_DOWN</text>
<text x="328.9" y="119">KEY_LEFT</text>
<text x="47.9" y="123.5" transform="rotate(-90 47.9 123.5)">GND</text>
<text x="55.5" y="123.5" transform="rotate(-90 55.5 123.5)">GND</text>
<text x="234.7" y="122.8">GND</text>
<text x="327.8" y="124.1">+3V3_AON</text>
<text x="333.7" y="121.6">GND</text>
<text x="213" y="131.9" transform="rotate(-90 213 131.9)">BZ_P</text>
<text x="274" y="131.1" transform="rotate(-90 274 131.1)">GND</text>
<text x="327.8" y="126.7">+3V3_AON</text>
<text x="333.7" y="129.2">GND</text>
<text x="333.7" y="136.8">GND</text>
<text x="345.1" y="148.9" transform="rotate(-90 345.1 148.9)">GND</text>
<text x="63.2" y="153.7" transform="rotate(-90 63.2 153.7)">+3V3_AON</text>
<text x="78.4" y="153.7" transform="rotate(-90 78.4 153.7)">KEY_UP</text>
<text x="126.7" y="153.7" transform="rotate(-90 126.7 153.7)">+3V3_AON</text>
<text x="141.9" y="153.7" transform="rotate(-90 141.9 153.7)">KEY_DOWN</text>
<text x="190.2" y="153.7" transform="rotate(-90 190.2 153.7)">+3V3_AON</text>
<text x="205.4" y="153.7" transform="rotate(-90 205.4 153.7)">KEY_LEFT</text>
<text x="25.7" y="159.7">KEY_UP</text>
<text x="48.3" y="159.7">GND</text>
<text x="86.5" y="159.7">KEY_DOWN</text>
<text x="111.8" y="159.7">GND</text>
<text x="151.1" y="159.7">KEY_LEFT</text>
<text x="175.3" y="159.7">GND</text>
<text x="63.2" y="173.6" transform="rotate(-90 63.2 173.6)">KEY_UP</text>
<text x="78.4" y="170.4" transform="rotate(-90 78.4 170.4)">GND</text>
<text x="141.9" y="170.4" transform="rotate(-90 141.9 170.4)">GND</text>
<text x="205.4" y="170.4" transform="rotate(-90 205.4 170.4)">GND</text>
<text x="126.7" y="176.4" transform="rotate(-90 126.7 176.4)">KEY_DOWN</text>
<text x="190.2" y="175.3" transform="rotate(-90 190.2 175.3)">KEY_LEFT</text>
<text x="332.7" y="174.9">VBUS</text>
<text x="332.7" y="177.5">VBUS</text>
<text x="332.7" y="180">VBUS</text>
<text x="332.7" y="182.5">VBUS</text>
<text x="332.7" y="185.1">VBUS</text>
<text x="332.7" y="187.6">VBUS</text>
<text x="332.7" y="190.2">VBUS</text>
<text x="63.2" y="194.3" transform="rotate(-90 63.2 194.3)">+3V3_AON</text>
<text x="78.4" y="194.3" transform="rotate(-90 78.4 194.3)">KEY_RIGHT</text>
<text x="126.7" y="194.3" transform="rotate(-90 126.7 194.3)">+3V3_AON</text>
<text x="141.9" y="194.3" transform="rotate(-90 141.9 194.3)">KEY_OK</text>
<text x="190.2" y="194.3" transform="rotate(-90 190.2 194.3)">+3V3_AON</text>
<text x="205.4" y="194.3" transform="rotate(-90 205.4 194.3)">KEY_BACK</text>
<text x="332.7" y="192.7">VBUS</text>
<text x="332.7" y="195.2">VBUS</text>
<text x="332.7" y="197.8">VBUS</text>
<text x="22.9" y="200.3">KEY_RIGHT</text>
<text x="48.3" y="200.3">GND</text>
<text x="89.2" y="200.3">KEY_OK</text>
<text x="111.8" y="200.3">GND</text>
<text x="150.4" y="200.3">KEY_BACK</text>
<text x="175.3" y="200.3">GND</text>
<text x="333.7" y="200.3">GND</text>
<text x="333.7" y="202.9">GND</text>
<text x="333.7" y="205.4">GND</text>
<text x="333.7" y="207.9">GND</text>
<text x="78.4" y="211.1" transform="rotate(-90 78.4 211.1)">GND</text>
<text x="126.7" y="214.3" transform="rotate(-90 126.7 214.3)">KEY_OK</text>
<text x="141.9" y="211.1" transform="rotate(-90 141.9 211.1)">GND</text>
<text x="205.4" y="211.1" transform="rotate(-90 205.4 211.1)">GND</text>
<text x="333.7" y="210.5">GND</text>
<text x="333.7" y="213">GND</text>
<text x="333.7" y="215.6">GND</text>
<text x="63.2" y="217.1" transform="rotate(-90 63.2 217.1)">KEY_RIGHT</text>
<text x="190.2" y="216.6" transform="rotate(-90 190.2 216.6)">KEY_BACK</text>
<text x="333.7" y="218.1">GND</text>
<text x="333.7" y="220.6">GND</text>
<text x="333.7" y="223.2">GND</text>
<text x="63.2" y="234.9" transform="rotate(-90 63.2 234.9)">+3V3_AON</text>
<text x="78.4" y="234.9" transform="rotate(-90 78.4 234.9)">KEY_HOME</text>
<text x="126.7" y="234.9" transform="rotate(-90 126.7 234.9)">+3V3_AON</text>
<text x="141.9" y="234.9" transform="rotate(-90 141.9 234.9)">KEY_FN</text>
<text x="190.2" y="234.9" transform="rotate(-90 190.2 234.9)">+3V3_AON</text>
<text x="205.4" y="234.9" transform="rotate(-90 205.4 234.9)">KEY_PWR</text>
<text x="345.1" y="235.2" transform="rotate(-90 345.1 235.2)">GND</text>
<text x="23.1" y="241">KEY_HOME</text>
<text x="48.3" y="241">GND</text>
<text x="89.4" y="241">KEY_FN</text>
<text x="111.8" y="241">GND</text>
<text x="151.4" y="241">KEY_PWR</text>
<text x="175.3" y="241">GND</text>
<text x="78.4" y="251.7" transform="rotate(-90 78.4 251.7)">GND</text>
<text x="141.9" y="251.7" transform="rotate(-90 141.9 251.7)">GND</text>
<text x="205.4" y="251.7" transform="rotate(-90 205.4 251.7)">GND</text>
<text x="63.2" y="257.6" transform="rotate(-90 63.2 257.6)">KEY_HOME</text>
<text x="126.7" y="254.7" transform="rotate(-90 126.7 254.7)">KEY_FN</text>
<text x="190.2" y="256.3" transform="rotate(-90 190.2 256.3)">KEY_PWR</text>
</g>
<g font-size="1.8" fill="#006464">
<text x="346.2" y="59.3">J50</text>
<text x="214.6" y="65.6">680R</text>
<text x="215.2" y="63.1">R21</text>
<text x="242.6" y="65.6">680R</text>
<text x="243.2" y="63.1">R22</text>
<text x="270.5" y="65.6">680R</text>
<text x="271.1" y="63.1">R23</text>
<text x="298.4" y="65.6">680R</text>
<text x="299" y="63.1">R24</text>
<text x="339.3" y="61.8">FH12-30S-0.5SH</text>
<text x="341.6" y="63.2">1</text>
<text x="42.5" y="69.4">USB-C</text>
<text x="46.5" y="66.9">J20</text>
<text x="50.3" y="69.4">16P</text>
<text x="59.9" y="79.6">VBUS</text>
<text x="224.9" y="82.1">LED1</text>
<text x="252.8" y="82.1">LED2</text>
<text x="280.8" y="82.1">LED3</text>
<text x="308.7" y="82.1">LED4</text>
<text x="61.1" y="84.7">CC1</text>
<text x="61.1" y="87.2">CC2</text>
<text x="118.1" y="89.8">USBLC6-2P6</text>
<text x="122.5" y="87.2">D30</text>
<text x="62" y="92.3">D-</text>
<text x="62" y="94.8">D-</text>
<text x="147.2" y="93.6">R1</text>
<text x="159.9" y="93.6">R2</text>
<text x="173.9" y="93.6">C1</text>
<text x="222.6" y="92.3">LED 0603</text>
<text x="250.5" y="92.3">LED 0603</text>
<text x="278.5" y="92.3">LED 0603</text>
<text x="306.4" y="92.3">LED 0603</text>
<text x="62" y="97.4">D+</text>
<text x="62" y="99.9">D+</text>
<text x="146.8" y="96.1">5k1</text>
<text x="159.5" y="96.1">5k1</text>
<text x="171.1" y="96.1">4u7</text>
<text x="175.9" y="96.1">25V</text>
<text x="59.8" y="107.5">SBU1</text>
<text x="49.1" y="110.7" transform="rotate(-90 49.1 110.7)">SHIELD</text>
<text x="56.7" y="110.7" transform="rotate(-90 56.7 110.7)">GND</text>
<text x="59.8" y="110.1">SBU2</text>
<text x="214.6" y="122.8">100R</text>
<text x="215.2" y="120.2">R31</text>
<text x="245.7" y="122.8">CPT-9019S-SMT</text>
<text x="248.2" y="120.2">BZ1</text>
<text x="276.2" y="120.2">R32</text>
<text x="276.3" y="122.8">4k7</text>
<text x="214.5" y="148.2">H5</text>
<text x="229.8" y="148.2">H6</text>
<text x="245" y="148.2">H7</text>
<text x="260.2" y="148.2">H8</text>
<text x="38.6" y="153.3">SW1</text>
<text x="39.3" y="155.8">Up</text>
<text x="101.6" y="155.8">Down</text>
<text x="102.1" y="153.3">SW2</text>
<text x="165.6" y="153.3">SW3</text>
<text x="165.8" y="155.8">Left</text>
<text x="65.4" y="159.6">R11</text>
<text x="81.9" y="159.6">C11</text>
<text x="128.9" y="159.6">R12</text>
<text x="145.4" y="159.6">C12</text>
<text x="192.4" y="159.6">R13</text>
<text x="208.9" y="159.6">C13</text>
<text x="213.6" y="158.3">M2.5</text>
<text x="228.8" y="158.3">M2.5</text>
<text x="244" y="158.3">M2.5</text>
<text x="259.3" y="158.3">M2.5</text>
<text x="65.5" y="162.2">10k</text>
<text x="81.3" y="162.2">100n</text>
<text x="129" y="162.2">10k</text>
<text x="144.8" y="162.2">100n</text>
<text x="192.5" y="162.2">10k</text>
<text x="208.3" y="162.2">100n</text>
<text x="339.3" y="173.6">FH12-20S-0.5SH</text>
<text x="346.2" y="171">J51</text>
<text x="341.6" y="175">1</text>
<text x="38.1" y="196.4">Right</text>
<text x="38.6" y="193.9">SW4</text>
<text x="102.1" y="193.9">SW5</text>
<text x="102.7" y="196.4">OK</text>
<text x="165.3" y="196.4">Back</text>
<text x="165.6" y="193.9">SW6</text>
<text x="65.4" y="200.3">R14</text>
<text x="65.5" y="202.8">10k</text>
<text x="81.3" y="202.8">100n</text>
<text x="81.9" y="200.3">C14</text>
<text x="128.9" y="200.3">R15</text>
<text x="129" y="202.8">10k</text>
<text x="144.8" y="202.8">100n</text>
<text x="145.4" y="200.3">C15</text>
<text x="192.4" y="200.3">R16</text>
<text x="192.5" y="202.8">10k</text>
<text x="208.3" y="202.8">100n</text>
<text x="208.9" y="200.3">C16</text>
<text x="37.9" y="237.1">Home</text>
<text x="38.6" y="234.5">SW7</text>
<text x="102.1" y="234.5">SW8</text>
<text x="102.9" y="237.1">Fn</text>
<text x="164.7" y="237.1">Power</text>
<text x="165.6" y="234.5">SW9</text>
<text x="65.4" y="240.9">R17</text>
<text x="65.5" y="243.4">10k</text>
<text x="81.3" y="243.4">100n</text>
<text x="81.9" y="240.9">C17</text>
<text x="128.9" y="240.9">R18</text>
<text x="129" y="243.4">10k</text>
<text x="144.8" y="243.4">100n</text>
<text x="145.4" y="240.9">C18</text>
<text x="192.4" y="240.9">R19</text>
<text x="192.5" y="243.4">10k</text>
<text x="208.3" y="243.4">100n</text>
<text x="208.9" y="240.9">C19</text>
</g>
<g font-size="1.8" fill="#a90000">
<text x="341.6" y="65.8">2</text>
<text x="341.6" y="68.3">3</text>
<text x="341.6" y="70.9">4</text>
<text x="341.6" y="73.4">5</text>
<text x="341.6" y="75.9">6</text>
<text x="67.3" y="78.5">A4</text>
<text x="67.3" y="83.6">A5</text>
<text x="341.6" y="78.5">7</text>
<text x="341.6" y="81">8</text>
<text x="341.6" y="83.6">9</text>
<text x="67.2" y="86.1">B5</text>
<text x="341" y="86.1">10</text>
<text x="341" y="88.6">11</text>
<text x="67.2" y="93.7">B7</text>
<text x="67.3" y="91.2">A7</text>
<text x="112.3" y="93.7">1</text>
<text x="116.6" y="90.9" transform="rotate(-90 116.6 90.9)">5</text>
<text x="119.9" y="93.7">6</text>
<text x="341" y="91.2">12</text>
<text x="341" y="93.7">13</text>
<text x="67.2" y="98.8">B6</text>
<text x="67.3" y="96.3">A6</text>
<text x="112.3" y="96.3">3</text>
<text x="116.6" y="101" transform="rotate(-90 116.6 101)">2</text>
<text x="119.9" y="96.3">4</text>
<text x="341" y="96.3">14</text>
<text x="341" y="98.8">15</text>
<text x="341" y="101.3">16</text>
<text x="67.3" y="106.4">A8</text>
<text x="341" y="103.9">17</text>
<text x="341" y="106.4">18</text>
<text x="67.2" y="109">B8</text>
<text x="341" y="109">19</text>
<text x="341" y="111.5">20</text>
<text x="48" y="115.6" transform="rotate(-90 48 115.6)">S1</text>
<text x="55.6" y="115.6" transform="rotate(-90 55.6 115.6)">A1</text>
<text x="241.9" y="117.9">1</text>
<text x="341" y="114">21</text>
<text x="341" y="116.6">22</text>
<text x="341" y="119.1">23</text>
<text x="241.9" y="122.9">2</text>
<text x="341" y="121.7">24</text>
<text x="341" y="124.2">25</text>
<text x="341" y="126.7">26</text>
<text x="341" y="129.3">27</text>
<text x="341" y="131.8">28</text>
<text x="341" y="134.4">29</text>
<text x="341" y="136.9">30</text>
<text x="345.2" y="142.2" transform="rotate(-90 345.2 142.2)">MP</text>
<text x="341.6" y="177.5">2</text>
<text x="341.6" y="180.1">3</text>
<text x="341.6" y="182.6">4</text>
<text x="341.6" y="185.2">5</text>
<text x="341.6" y="187.7">6</text>
<text x="341.6" y="190.2">7</text>
<text x="341" y="197.9">10</text>
<text x="341.6" y="192.8">8</text>
<text x="341.6" y="195.3">9</text>
<text x="341" y="200.4">11</text>
<text x="341" y="202.9">12</text>
<text x="341" y="205.5">13</text>
<text x="341" y="208">14</text>
<text x="341" y="210.6">15</text>
<text x="341" y="213.1">16</text>
<text x="341" y="215.6">17</text>
<text x="341" y="218.2">18</text>
<text x="341" y="220.7">19</text>
<text x="341" y="223.3">20</text>
<text x="345.2" y="228.5" transform="rotate(-90 345.2 228.5)">MP</text>
</g>
<g font-size="1.8" fill="#0000c2">
<text x="320" y="238.5">VBUS:</text>
<text x="326.7" y="238.5">10</text>
<text x="330.3" y="238.5">contacts,</text>
<text x="340.2" y="238.5">0.5</text>
<text x="344.4" y="238.5">A each.</text>
<text x="352.9" y="238.5">Charger</text>
<text x="361.4" y="238.5">input</text>
<text x="367.4" y="238.5">must</text>
<text x="373.2" y="238.5">stay</text>
<text x="378.2" y="238.5">at</text>
<text x="381.2" y="238.5">or</text>
<text x="384.3" y="238.5">below</text>
<text x="390.9" y="238.5">3</text>
</g>
<g font-size=".5" fill="#840000">
<text x="344.1" y="139.1">Mounting</text>
<text x="344.1" y="225.5">Mounting</text>
</g>
</svg>
